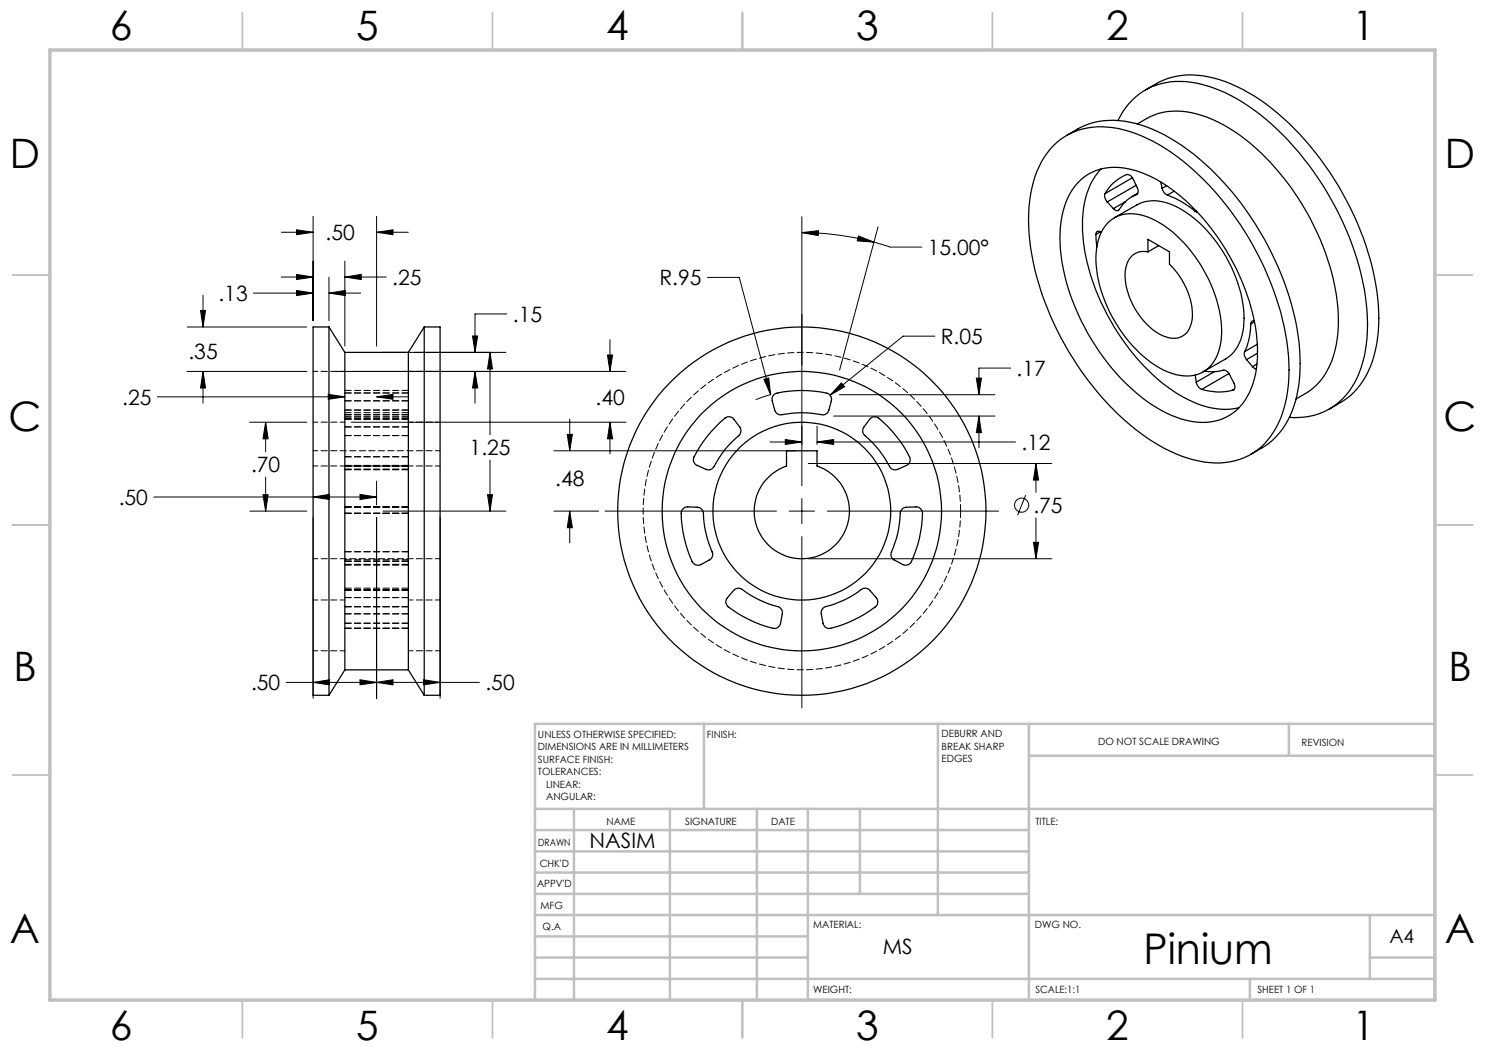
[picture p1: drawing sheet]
<svg xmlns="http://www.w3.org/2000/svg" width="297mm" height="210mm" viewBox="0 0 297 210" stroke-linecap="round" stroke-linejoin="round" font-family="sans-serif">
<g fill="none" stroke="#000" stroke-width=".2">
<path d="M40.6 59v6.4M50.7 58.6h11.9M56.3 55.4h6.3M56.3 46.5h6.3M59.3 58.1l3.3 .5-3.3 .5zM59.3 54.9l3.3 .5-3.3 .5zM59.3 46l3.3 .5-3.3 .4zM62.6 43.3v20.8M65.8 55.4v8.7M65.8 58.6h6.3M65.8 58.6l3.3-.5v1zM69 55.4l3.2-.5v1z"/>
<path d="M69 52.2v17M69 55.4h8.3M75.3 46.5l3.3-.5v.9zM75.3 43.3v25.9M75.3 46.5h6.4M141.5 55.5h6.3l6.3 23.4M160.4 46.5l3.3-.4v1zM160.4 46.5a57.2 57.2 0 0 1 14.4 1.9M160.4 43.3v53.8M171.7 47.2l3.1 1.2-3.4-.2zM174.8 48.4l3.2 1h6.4M175.6 45.4l-7.7 28.6"/>
<path d="M31.5 79.4h37.5M37.4 74.3h23.9M37.4 65.4h23.9M40.1 62.1h1l-.5 3.3zM40.6 74.3l.5 3.3h-1zM40.6 74.3v6.3M65.7 78.9l3.3 .5-3.3 .5zM67.1 74.3h58.1M75.3 79.4l3.3-.5v1zM75.3 79.4h6.4M76.6 70.5h24.6M94.5 67.2h1l-.5 3.3z"/>
<path d="M95 74.3l.5 3.3h-1zM95 74.3v6.3M98 70.5l.5 3.3h-1zM98 70.5v16.5M101.4 62.8h-6.4v7.7M121.5 71h1l-.5 3.3zM122 67.9v6.4M152.8 75.9l.9-.3 .4 3.3zM154.2 78.9l-3.1 1M167.9 78.9h31.1M168.3 76.6l.6 .8-2.9 1.6zM187 67.2h-6.4l-14.6 11.8"/>
<path d="M195.3 75.6h1l-.5 3.3zM202.1 73.6h-6.3v5.3M30.8 99.4h44.5M50 84.4h11.3M52.6 98.9h1l-.5 3.3zM53.1 84.4l.5 3.4h-1zM53.1 84.4v6M53.1 95.4v6.8M62.6 99.4l3.3-.5v1zM70.2 84.4h55M72 98.9l3.3 .5-3.3 .5zM75.3 96.2v4.8"/>
<path d="M97.5 98.9h1l-.5 3.3zM98 92v10.2M110.8 90.2h48.3M113.5 86.9h1l-.6 3.3zM113.9 83.8v6.4M122 84.4l.5 3.4h-1zM122 84.4v6.4M154 88.4h6.4M157.1 87.9l3.3 .5-3.3 .5zM160.4 99.7v5.1M161.6 92.7h48.8M163.4 88.4l3.3-.5v1z"/>
<path d="M163.4 85.2v3.7M163.4 88.4h39.7M166.7 83.2h32.3M195.8 83.2l.5 3.3h-1zM195.8 83.2v6.4M205.1 99l-1.6 4M207.2 92.7l.5 3.3h-1zM207.2 92.7v5.8M50 102.2h11.3M62.6 103.5v36.2M75.3 103.5v36.2M76.6 102.2h24.6"/>
<path d="M88 103.5v36.2M110.8 102.2h8.9M113.9 102.2l.6 3.3h-1zM113.9 102.2v6.4M121 102.2h34.3M157.8 102.2h5.1M160.4 107.3v34.3M161.6 111.8h48.8M165.5 102.2h34.2M206.7 108.5h1l-.5 3.3zM207.2 103.6v8.2M57.2 136.5h38.7"/>
<path d="M62.6 136.5l3.3-.5v1zM72 136l3.3 .5-3.3 .5zM75.3 136.5l3.3-.5v1zM84.7 136l3.3 .5-3.3 .5z"/>
<circle cx="204.3" cy="101" r="1.41"/>
</g>
<g fill="none" stroke="#c0c0c0" stroke-width=".35">
<path d="M48.5 2.5v7.5M98.5 2.5v7.5M148.5 2.5v7.5M198.5 2.5v7.5M248.5 2.5v7.5M2.5 55h7.5M287 55h7.5M2.5 105h7.5M287 105h7.5M2.5 155h7.5M287 155h7.5M48.5 200v7.5"/>
<path d="M98.5 200v7.5M148.5 200v7.5M198.5 200v7.5M248.5 200v7.5"/>
</g>
<g fill="none" stroke="#c0c0c0" stroke-width=".5">
<path d="M140.8 144.8v17M187.6 144.8v38.2M205.8 144.8v55.2M205.8 151.2h81.2M257.8 144.8v6.4M287 144.8h-180v55.2M107 161.8h180M107 178.8h98.8M107 174.5h98.8M107 170.3h98.8M107 166h98.8M114.8 161.8v38.2"/>
<path d="M134 161.8v38.2M151.4 161.8v38.2M161.6 161.8v38.2M172 161.8v17M107 195.8h180M107 191.5h54.6M107 187.3h54.6M107 183h180M250 195.8v4.2M274 191.5h13M274 183v12.8"/>
</g>
<path d="M10 10h277v190h-277z" fill="none" stroke="#c0c0c0" stroke-width=".7"/>
<path d="M206.7 108.5h1l-.5 3.3zM207.2 92.7l.5 3.3h-1zM113.5 86.9h1l-.6 3.3zM113.9 102.2l.6 3.3h-1zM157.1 87.9l3.3 .5-3.3 .5zM163.4 88.4l3.3-.5v1zM171.7 47.2l3.1 1.2-3.4-.2zM160.4 46.5l3.3-.4v1zM195.8 83.2l.5 3.3h-1zM195.3 75.6h1l-.5 3.3zM152.8 75.9l1.3 3-.4-3.3zM168.3 76.6l-2.3 2.4 2.9-1.6zM98 70.5l.5 3.3h-1zM97.5 98.9h1l-.5 3.3zM62.6 136.5l3.3-.5v1zM72 136l3.3 .5-3.3 .5zM84.7 136l3.3 .5-3.3 .5zM75.3 136.5l3.3-.5v1zM53.1 84.4l.5 3.4h-1zM52.6 98.9h1l-.5 3.3zM121.5 71h1l-.5 3.3zM122 84.4l.5 3.4h-1zM72 98.9l3.3 .5-3.3 .5zM62.6 99.4l3.3-.5v1zM75.3 79.4l3.3-.5v1zM65.7 78.9l3.3 .5-3.3 .5zM40.6 74.3l.5 3.3h-1zM40.1 62.1h1l-.5 3.3zM59.3 58.1l3.3 .5-3.3 .5zM65.8 58.6l3.3-.5v1zM95 74.3l.5 3.3h-1zM94.5 67.2h1l-.5 3.3zM69 55.4l3.2-.5v1zM59.3 54.9l3.3 .5-3.3 .5zM75.3 46.5l3.3-.5v.9zM59.3 46l3.3 .5-3.3 .4z" fill="#000"/>
<g fill="none" stroke="#000" stroke-width=".25">
<path d="M229.1 18a15.8 15.8 0 0 1 14.8-2.1 38.6 38.6 0 0 1 16.1 11 59.9 59.9 0 0 1 15.5 32.6 27.3 27.3 0 0 1-2.3 15.7 13.2 13.2 0 0 1-5.1 5.3l-2.2 1.3M210.7 29.1a13.8 13.8 0 0 1 13-3.4 34.1 34.1 0 0 1 16.1 9.3 60.6 60.6 0 0 1 17.6 33.4 27.7 27.7 0 0 1-2.2 17.2 12.9 12.9 0 0 1-13.2 6.9 27.4 27.4 0 0 1-13.8-5.8 59.8 59.8 0 0 1-21.2-32.7 34.5 34.5 0 0 1 0-18.6l1.3-3 1.1-1.8zM213.3 27.1a15.9 15.9 0 0 1 14.9-2.1 38.8 38.8 0 0 1 16 10.9 60.3 60.3 0 0 1 15.6 32.6 27.7 27.7 0 0 1-1.8 14.8 15.1 15.1 0 0 1-7.8 7.6M215.7 36.5a10.5 10.5 0 0 1 10.5-2.6 28.7 28.7 0 0 1 13.9 9.2 44.8 44.8 0 0 1 11.4 26.1 17.4 17.4 0 0 1-3.1 11.6 10.4 10.4 0 0 1-11.1 3.3 27.7 27.7 0 0 1-13-8.3 45.2 45.2 0 0 1-12.2-25.8 18.7 18.7 0 0 1 2.5-12.2zM220.2 33.8a15.6 15.6 0 0 0-3.7 11.2 40.7 40.7 0 0 0 7.1 21.6 38.1 38.1 0 0 0 14.2 13.4 15.1 15.1 0 0 0 10 1.6M221 38.7a1.71 1.71 0 0 0 .4 1.7M221 38.7a7.6 7.6 0 0 1 4.7-3.8l.4 .2 .5 .5 .9 2a1.07 1.07 0 0 1-.2 1.3M223.6 24.1a13.3 13.3 0 0 1 14.7-7.6 29.4 29.4 0 0 1 13.8 6.5 60 60 0 0 1 21 36.3 28.2 28.2 0 0 1-2.2 17.2 13.1 13.1 0 0 1-13 7M226.5 35.6l-5.5 3.1M227.2 37.1l-5.8 3.3M227.3 38.9a8.1 8.1 0 0 0-3.7 3.2h-.4l-.5-.4M227.4 38.8l-.1 .1"/>
<path d="M227.5 24.8a14.1 14.1 0 0 1 13.9-1.3 38 38 0 0 1 15.7 12.5 49.6 49.6 0 0 1 10.6 26.9 20.4 20.4 0 0 1-3.1 12.6l-1.2 1.4-1.4 1.2-2.8 1.7M227.5 38.7l-1.1 .6M232.2 36.4l.2 1.3M232.4 37.7a1.76 1.76 0 0 0 1.1 1.3M233.3 37.1l-.9 .6M233.5 39a19.2 19.2 0 0 1 5.5 3.2M234.8 38.2l-1.3 .8M219.2 46.9l.2 2.5M220.1 46.3l-.9 .6M220.2 46.5a.59 .59 0 0 0-.7-.2 .59 .59 0 0 0-.3 .6M221.4 40.4l1.3 1.3M221.5 44.7a7.2 7.2 0 0 1 8-1.3 23.6 23.6 0 0 1 11.2 10.6 24.2 24.2 0 0 1 3.5 14 7.5 7.5 0 0 1-5.4 7.1 12 12 0 0 1-9.3-3.1 27.8 27.8 0 0 1-10.3-20.7 10.3 10.3 0 0 1 2.3-6.6z"/>
<path d="M222.8 43.6l4.6-2.6a8 8 0 0 1 7.4 .1 25.6 25.6 0 0 1 11.9 13.4 19.5 19.5 0 0 1 1.5 13.4 7.1 7.1 0 0 1-3.1 3.9l-4.5 2.6M225.1 40.3l-2.4 1.4M229.6 47.9l4.3 2.5v2.4a14.4 14.4 0 0 1 4.5 11.3 3.8 3.8 0 0 1-5.5 3.2 14.2 14.2 0 0 1-7.7-10.2 6.4 6.4 0 0 1 1.5-6.2 3.5 3.5 0 0 1 2.9-.5zM231.7 49.1l-2.1 1.3M239 42.2l.5 .3M239.2 42.1l-.2 .1M65.8 65.4v73.7M65.8 65.4h-3.2v73.7h3.2M65.8 65.4l3.2 5.1M69 70.5v63.5M69 70.5h12.7M81.7 70.5v63.5"/>
<path d="M84.8 65.4v73.7M84.8 65.4h3.2v73.7h-3.2M84.8 65.4l-3.1 5.1M154.8 79a2.7 2.7 0 0 1 1.8-.6 22 22 0 0 1 9.2 .4l.3 .4 .2 .5-.5 2.3a1.23 1.23 0 0 1-1.5 .9 22.7 22.7 0 0 0-8.3 .1l-.7-.4-.4-.6-.5-2.1 .1-.5zM239 75l.3 1.4M239.3 76.4a1.96 1.96 0 0 0 1 1.5M240.3 77.9a10.6 10.6 0 0 0 6.3 .1M240.9 74.2a10.8 10.8 0 0 0 4.1-.2l.8 .7 1 1.9a.95 .95 0 0 1-.2 1.4M242.9 74.4l-3.6 2M245.8 74.7l-5.5 3.2M246.8 77.9l-.2 .1M248.9 70.3a1.67 1.67 0 0 0 .4 1.6"/>
<path d="M249.3 71.9l1.2 1.4M250.2 64.8a13.2 13.2 0 0 1-1.3 5.5M250.5 73.3l.8 .5M250.9 64.2h-.5l-.2 .6M250.9 64.4l-.7 .4M251.4 72.8l-.9 .5M251.5 68.9l-2.6 1.4M251.5 70.7l-2.2 1.2M144 84.4a2.51 2.51 0 0 1 1.7-1l.9 .3 1.4 1.7a1.34 1.34 0 0 1-.3 1.7 22.7 22.7 0 0 0-5.2 6.6l-.6 .3-.5-.1-1.9-.8a1.22 1.22 0 0 1-.7-1.7l1.3-2.2 1.4-2zM157.3 90.2h6.1v3a9.5 9.5 0 0 1 4.6 14.7 9.5 9.5 0 0 1-15.3 0 9.5 9.5 0 0 1 4.6-14.7zM174.1 83.7l.4-.3h.5a2.39 2.39 0 0 1 1.7 1 21.3 21.3 0 0 1 5.3 7.5v.5l-.5 .6-2 .9a1.24 1.24 0 0 1-1.6-.6 22.8 22.8 0 0 0-5.2-6.5l-.2-.5 .1-.7zM136.6 101.7l.7-.3 2.2 .1a1.34 1.34 0 0 1 1.2 1.2 22.8 22.8 0 0 0 1.9 8.1l-.1 .5-.4 .6-1.9 1a1.29 1.29 0 0 1-1.8-.6 22.4 22.4 0 0 1-2.1-10.1z"/>
<path d="M146.7 118.1a1.24 1.24 0 0 1 1.7-.2 23.3 23.3 0 0 0 7.6 3.6l.4 .6 .1 .4-.4 2.2a1.23 1.23 0 0 1-1.5 1 22.4 22.4 0 0 1-9.3-4.7l-.1-.5 .1-.7zM180.6 101.7l.7-.2 1.9-.1a1.27 1.27 0 0 1 1.3 1.3 21.7 21.7 0 0 1-2.5 10l-.5 .3-.5 .1-2.1-1.1a1.27 1.27 0 0 1-.6-1.6 22.8 22.8 0 0 0 1.8-8.2zM69 134l-3.2 5.1M69 134h12.7M81.7 134l3.1 5.1M164.6 121.7a2.35 2.35 0 0 1 1.5-.6 22.5 22.5 0 0 0 6.6-3.4l.5-.1 .6 .3 1.5 1.6a1.29 1.29 0 0 1-.3 1.9 22 22 0 0 1-9.4 4.3l-.6-.4-.4-.6-.4-2.2z"/>
<circle cx="160.4" cy="102.2" r="27.9"/>
<circle cx="160.4" cy="102.2" r="17.8"/>
<circle cx="160.4" cy="102.2" r="36.8"/>
</g>
<g fill="none" stroke="#000" stroke-width=".2" stroke-dasharray="1.3 .6">
<path d="M69 78.6h12.7M81.7 78.1h-12.7M69 91.4h12.7M69 93.1h12.7M69 93.3h12.7M69 93.9h12.7M69 87.1h12.7M69 83.9h12.7M69 83.6h12.7M69 85.4h12.7M69 80.2h12.7M69 82.9h12.7"/>
<path d="M69 82h12.7M69 94h12.7M69 83h12.7M81.7 83.3h-12.7M81.7 82.5h-12.7M69 102.7h12.7M69 101.4h12.7M69 112.9h12.7M69 112.3h12.7M69 112h12.7M69 110.3h12.7M69 119.5h12.7"/>
<path d="M69 117.9h12.7M69 118.1h12.7M69 113h12.7M81.7 101.4h-12.7M81.7 117.6h-12.7M192.1 102.2a31.8 31.8 0 0 0-46.7-28 31.8 31.8 0 0 0-2.6 54.4 31.8 31.8 0 0 0 49.2-23.3l.1-3.1M69 121.4h12.7M69 121.3h12.7M69 124.6h12.7M69 125.6h12.7M69 122.8h12.7M69 125.7h12.7"/>
</g>
<path d="M69 74.3h-6.4M88 74.3h-6.3M62.6 93.2h25.4M62.6 90.2h25.4M69 84.4h-6.4M88 84.4h-6.3M62.6 120h6.4M62.6 111.7h25.4M81.7 120h6.3M62.6 130.2h6.4M81.7 130.2h6.3" fill="none" stroke="#000" stroke-width=".2" stroke-dasharray="1.3 .6" stroke-dashoffset=".3"/>
<text font-size="8.5" x="228.7" y="192.7">Pinium</text>
<g font-size="8.1">
<text x="22" y="8">6</text>
<text x="71.2" y="8">5</text>
<text x="121.2" y="8">4</text>
<text x="171.3" y="8">3</text>
<text x="221.3" y="8">2</text>
<text x="270.5" y="8">1</text>
<text x="2" y="33.6">D</text>
<text x="289" y="33.6">D</text>
<text x="1.7" y="86.1">C</text>
<text x="288.7" y="86.1">C</text>
<text x="2.7" y="136.1">B</text>
<text x="289.7" y="136.1">B</text>
<text x="2" y="188.6">A</text>
<text x="289" y="188.6">A</text>
<text x="22" y="208">6</text>
<text x="71.2" y="208">5</text>
<text x="121.2" y="208">4</text>
<text x="171.3" y="208">3</text>
<text x="221.3" y="208">2</text>
<text x="270.5" y="208">1</text>
</g>
<g font-size="4.2">
<text x="65.1" y="48">.50</text>
<text x="185.6" y="51">15.00°</text>
<text x="78.5" y="57">.25</text>
<text x="131.9" y="57.1">R.95</text>
<text x="43.7" y="60.2">.13</text>
<text x="102.6" y="64.4">.15</text>
<text x="37.7" y="71.7">.35</text>
<text x="188.2" y="68.8">R.05</text>
<text x="203.3" y="75.2">.17</text>
<text x="24.5" y="80.9">.25</text>
<text x="119.1" y="80.9">.40</text>
<text x="204.3" y="90">.12</text>
<text x="50.2" y="94.5">.70</text>
<text x="93.9" y="91.1">1.25</text>
<text x="23.7" y="101">.50</text>
<text x="111" y="97.3">.48</text>
<text x="206.7" y="102.6">.75</text>
<text x="50.2" y="138">.50</text>
<text x="97.1" y="138">.50</text>
<text x="117.9" y="169.6">NASIM</text>
<text x="176.6" y="190.8">MS</text>
</g>
<text font-size="3.9" x="277.9" y="188.5">A4</text>
<g font-size="2">
<text x="107.6" y="147.6">UNLESS OTHERWISE SPECIFIED:</text>
<text x="141.4" y="147.6">FINISH:</text>
<text x="188.3" y="147.5">DEBURR AND</text>
<text x="188.3" y="150">BREAK SHARP</text>
<text x="219.6" y="149">DO NOT SCALE DRAWING</text>
<text x="260.3" y="149.2">REVISION</text>
<text x="107.6" y="150.1">DIMENSIONS ARE IN MILLIMETERS</text>
<text x="107.6" y="152.6">SURFACE FINISH:</text>
<text x="107.6" y="155.1">TOLERANCES:</text>
<text x="188.3" y="152.5">EDGES</text>
<text x="109.2" y="157.6">LINEAR:</text>
<text x="109.2" y="160.1">ANGULAR:</text>
<text x="121.3" y="165">NAME</text>
<text x="137" y="164.9">SIGNATURE</text>
<text x="154.2" y="164.9">DATE</text>
<text x="207.1" y="164.9">TITLE:</text>
<text x="107.6" y="169.1">DRAWN</text>
<text x="107.9" y="173.3">CHK'D</text>
<text x="107.4" y="177.4">APPV'D</text>
<text x="108.1" y="181.8">MFG</text>
<text x="108.5" y="186">Q.A</text>
<text x="162.6" y="185.5">MATERIAL:</text>
<text x="207" y="185.5">DWG NO.</text>
<text x="162.6" y="198.5">WEIGHT:</text>
<text x="207.1" y="198.6">SCALE:1:1</text>
<text x="251.5" y="198.6">SHEET 1 OF 1</text>
</g>
</svg>
